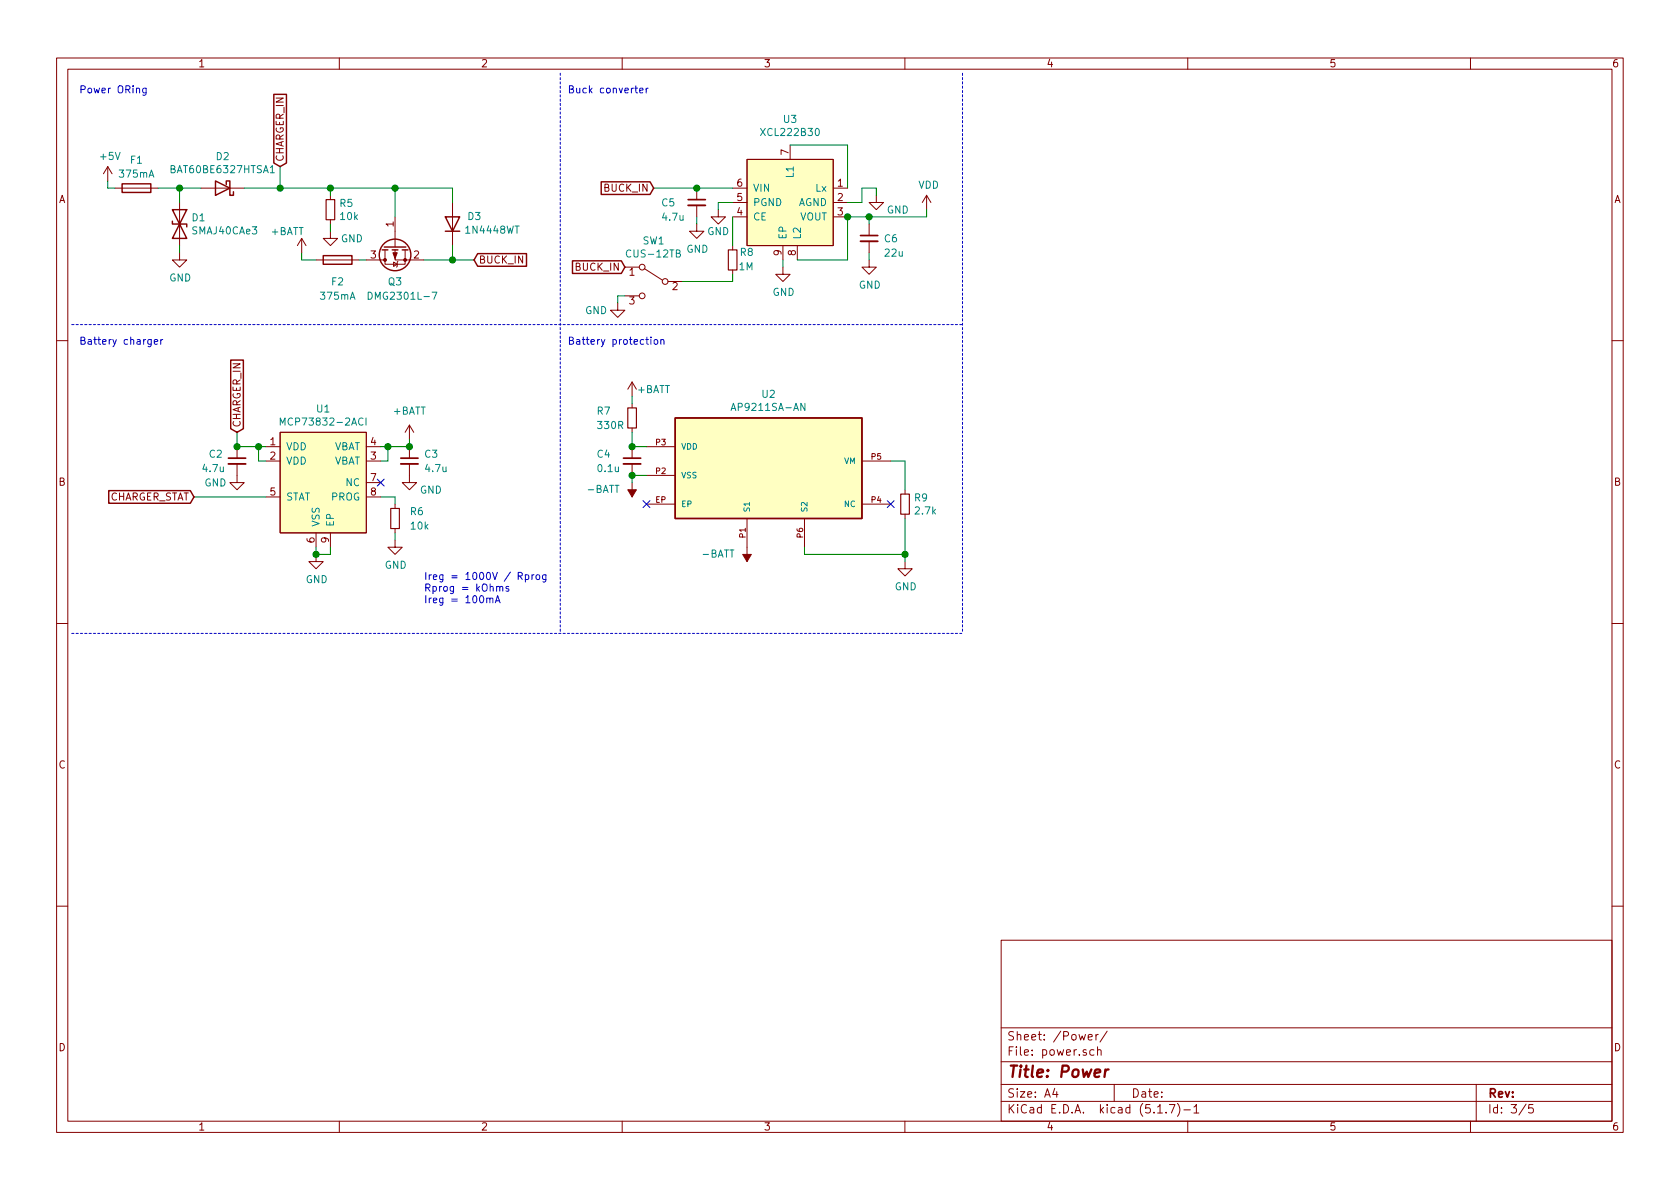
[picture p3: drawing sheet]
<svg xmlns="http://www.w3.org/2000/svg" width="297mm" height="210mm" viewBox="0 0 297 210" stroke-linecap="round" stroke-linejoin="round" font-family="sans-serif">
<g fill="none" stroke="#840000" stroke-width=".18">
<path d="M10 10.3h277v189.9h-277zM12 12.2h273v186.1h-273zM60 10.3v1.9M110 10.3v1.9M160 10.3v1.9M210 10.3v1.9M260 10.3v1.9M19 29.5l-.7 1.2M19 29.5v2.5M19 29.5l.8 1.2M20.3 33.3h7.6M31.7 35.8v7.6"/>
<path d="M35.6 33.3h7.6M58.4 34.5v.8M58.4 38.9v.7M69.8 38.3v5.4M80 35.8v7.6M123.2 39.6v1.3h1.3l-1.3 1.3-1.3-1.3h1.3M123.2 33.3v2M123.2 36.3v2M127 37.1v1.2h1.3l-1.3 1.3-1.3-1.3h1.3M129.5 33.3h2.6M129.5 35.8h2.6M129.5 38.3h2.6"/>
<path d="M132.1 28.2h15.2v15.2h-15.2zM139.7 25.6v2.6M147.3 33.3h2.6M147.3 35.8h2.6M147.3 38.3h2.6M153.7 39.6v2.1M154.9 34.5v1.3h1.3l-1.3 1.3-1.2-1.3h1.2M163.8 34.5l-.7 1.3M163.8 34.5v2.6M163.8 34.5l.8 1.3M31.7 44.7v1.3h1.3l-1.3 1.2-1.2-1.2h1.2M53.3 42.2l-.7 1.2"/>
<path d="M53.3 42.2v2.5M53.3 42.2l.8 1.2M55.9 46h7.6M58.4 40.9v1.3h1.3l-1.3 1.2-1.3-1.2h1.3M64.8 46h3.3M68.1 44.2v2.5h3.5v-2.5M69.6 46.3l.6 .4-.6 .4zM69.8 44.2v1.8h5.1M70.4 46.2l-.2 .1v.8l-.1 .1M109.2 53.6v1.3h1.3l-1.3 1.2-1.3-1.2h1.3M110.5 47.2h2.5M110.5 52.3h2.5"/>
<path d="M113.9 47.5l3.2 2M118.1 49.8h2.5M129.5 43.4v.8M129.5 47.7v.8M138.4 47.2v1.3h1.3l-1.3 1.3-1.2-1.3h1.2M138.4 43.4v2.6M141 43.4v2.6M153.7 46v1.2h1.2l-1.2 1.3-1.3-1.3h1.3M153.7 42.7v2M10 60.2h2M41.9 79v2M47 79h2.5"/>
<path d="M49.5 76.4h15.3v17.8h-15.3zM64.8 79h2.5M72.4 75.2v2.5M72.4 79v2M72.4 75.2l-.8 1.2M72.4 75.2l.8 1.2M111.8 67.6v2.5M111.8 71.4v.7M111.8 75.7v.7M111.8 79v2M111.8 67.6l-.8 1.2M111.8 67.6l.7 1.2"/>
<path d="M114.3 79h5.1M285 60.2h2M41.9 82v3.3h1.3l-1.3 1.3-1.3-1.3h1.3M47 81.5h2.5M47 87.9h2.5M55.9 98v1.3h1.2l-1.2 1.3-1.3-1.3h1.3M55.9 94.2v2.6M58.4 94.2v2.6M64.8 81.5h2.5M64.8 87.9h2.5M64.8 85.3h2.5M69.8 95.5v1.3h1.3l-1.3 1.2-1.2-1.2h1.2"/>
<path d="M69.8 89.1v.8M69.8 93.5v.7M72.4 82v3.3h1.3l-1.3 1.3-1.3-1.3h1.3M111.8 82v2.1M111.8 85.3v2.6M114.3 89.1h5.1M114.3 84.1h5.1M132.1 91.7v7.6M142.2 91.7v5.1M152.4 89.1h5.1M152.4 81.5h5.1M160 99.3v1.3h1.3l-1.3 1.2-1.3-1.2h1.3"/>
<path d="M160 86.6v.8M160 90.9v.8M10 110.3h2M285 110.3h2M10 160.2h2M177 166.3h108v32h-108zM285 160.2h2M60 198.3v1.9M110 198.3v1.9M160 198.3v1.9M177 194.8h108M177 191.8h108"/>
<path d="M177 187.8h108M177 181.8h108M186.5 192.5l-.4 1h1M186.8 193v1M192.4 183.4l.7-.1v-.3l-.5-.1-.2 .2 .1 .7h.6M193.4 185.7l-.4-.1-.3 .3 .1 .6 .2 .1 .4-.1M193.8 182.9v1M194.1 185.7l.2-.1 .3 .1 .1 .9M194.1 185.1v1.5M194.2 182.9l-.4 .2v.1M195.8 182.3l-1.3 2M197 191.8v3"/>
<path d="M204.7 196.8h.8M206.2 196.7v.1M206.8 195.3h.9l-.6 1.5M208.2 195.1a1.71 1.71 0 0 1 0 2.3M209.3 196.3h1.2M210 198.3v1.9M211.1 195.8l.4-.5v1.5M211.1 196.8h.9M260 198.3v1.9M261 191.8v6.5M269.8 195.2l-1.2 2M271 195.3h-.7v.7l.2-.1 .5 .1 .1 .2-.1 .5-.2 .1-.5-.1"/>
<circle cx="113.5" cy="47.2" r=".51"/>
<circle cx="113.5" cy="52.3" r=".51"/>
<circle cx="117.6" cy="49.8" r=".51"/>
</g>
<path d="M195.5 189.1l-.2 1.3M196 189.1a.54 .54 0 0 0-.6 .4" fill="none" stroke="#840000" stroke-width=".41"/>
<g fill="#ffffc2" stroke="#ffffc2" stroke-width=".18">
<path d="M119.4 73.9h33v17.8h-33z"/>
<path d="M49.5 76.4h15.3v17.8h-15.3z"/>
<path d="M132.1 28.2h15.2v15.2h-15.2z"/>
</g>
<g fill="none" stroke="#840000" stroke-width=".25">
<path d="M48.4 16.7h2.2v12.1l-1.1 .7-1.1-.7zM21.6 32.5h5.1v1.5h-5.1zM30.5 39.1v.5h2.5v.5M30.5 37.1l2.5 5.1h-2.5l2.5-5.1zM38.1 32l2.5 1.3-2.5 1.2zM40 32.6v-.6h.6v2.5h.7v-.6M78.7 38.3h2.6l-1.3 2.6zM106.3 32.2h8.6l.7 1.1-.7 1.1h-8.6zM57.1 45.2h5.1v1.5h-5.1zM67.6 44.2h1M67.9 43.7h3.9M69.3 44.2h1.1"/>
<path d="M71.1 44.2h1M78.7 40.9h2.6M84.5 44.9h8.6v2.2h-8.6l-.7-1.1zM101.2 46.1h8.7l.6 1.1-.6 1.2h-8.7zM40.8 63.7h2.2v12.1l-1.1 .6-1.1-.6zM119.4 73.9h33v17.8h-33zM19.2 86.8h14.5l.6 1.1-.6 1.1h-14.5z"/>
<circle cx="69.8" cy="45.1" r="2.79"/>
</g>
<path d="M47.8 29.6l.4-.3v1.3M47.8 30.6h.7M65.1 51.7a.64 .64 0 0 1 .7 .6 .64 .64 0 0 1-.7 .6zM76.4 51.7h.8l-.5 1.2M49.6 75.2v-1.3l.4 .9 .4-.9v1.3M64.7 73.9v1.3M129.3 72.6l.4-1.3 .4 1.3M142.3 71.3v1.3l-.7-1.3v1.3" fill="none" stroke="#008484" stroke-width=".18"/>
<path d="M121.7 36.3h3M152.1 42.7h3.1M40.4 82h3M70.9 82h3M110.2 82h3.1" fill="none" stroke="#840000" stroke-width=".33"/>
<path d="M121.7 35.3h3M152.1 41.7h3.1M40.4 81h3M70.9 81h3M110.2 81h3.1" fill="none" stroke="#840000" stroke-width=".3"/>
<path d="M57.7 35.3h1.5v3.6h-1.5zM128.8 44.2h1.5v3.5h-1.5zM111 72.1h1.5v3.6h-1.5zM69.1 89.9h1.5v3.6h-1.5zM159.3 87.4h1.5v3.5h-1.5z" fill="none" stroke="#840000" stroke-width=".2"/>
<g fill="#840000" stroke="#840000" stroke-width=".18">
<path d="M111 86.6h1.5l-.7 1.3z"/>
<path d="M131.3 98h1.5l-.7 1.3z"/>
<path d="M69.5 44.7h.7l-.4 1z"/>
<circle cx="71.6" cy="46" r=".25"/>
<circle cx="68.1" cy="46" r=".25"/>
</g>
<path d="M99.1 12.9v99.1M170.2 12.9v99.1M12.7 57.4h157.5M12.7 112h157.5" fill="none" stroke="#0000c2" stroke-width=".18" stroke-dasharray=".4 .4"/>
<g fill="none" stroke="#008400" stroke-width=".18">
<path d="M19 32v1.3h1.3M27.9 33.3h7.7M31.7 33.3v2.5M43.2 33.3h36.8v2.5M49.5 29.5v3.8M58.4 33.3v1.2M58.4 39.6v1.3M69.8 33.3v5M115.6 33.3h13.9M123.2 38.3v1.3M129.5 38.3v5.1M129.5 35.8h-2.5v1.3"/>
<path d="M139.7 25.6h10.2v7.7M153.7 38.3v1.3M154.9 34.5v-1.2h-2.5v2.5h-2.5M163.8 37.1v1.2h-13.9v7.7h-8.9M31.7 43.4v1.3M53.3 44.7v1.3h2.6M63.5 46h1.3M74.9 46h8.9M80 43.4v2.6M110.5 52.3h-1.3v1.3M129.5 48.5v1.3h-8.9M138.4 46v1.2"/>
<path d="M153.7 44.7v1.3M41.9 76.4v2.6h5.1M45.7 79v2.5h1.3M68.6 79v2.5h-1.3M72.4 77.7v1.3h-5.1M111.8 76.4v2.6h2.5M111.8 70.1v1.3M34.3 87.9h12.7M55.9 96.8v1.2h2.5v-1.2M67.3 87.9h2.5v1.2M69.8 94.2v1.3M114.3 84.1h-2.5v1.2"/>
<path d="M142.2 96.8v1.2h17.8M157.5 81.5h2.5v5.1M160 91.7v7.6"/>
</g>
<g fill="none" stroke="#0000c2" stroke-width=".18">
<path d="M25.8 15.6v1l-.2 .3-.3-.1M25.8 15.6h-.3l-.3 .2 .1 .6h.5M113.1 16l.6-.1-.1-.3h-.3l-.2 .2 .1 .6h.4M114.2 15.6v.8M114.6 15.6l-.4 .2M115.1 59.6v.1M26.7 60v1.1l-.2 .2-.3-.1M26.7 60.1l-.3-.1-.3 .3 .1 .5h.5M27.3 60.4l.6-.1-.1-.2-.3-.1-.2 .2v.6h.5M28.4 60v.9M28.8 60l-.4 .3M115.1 60v.9"/>
<path d="M115.7 60.1l.4-.1 .2 .3-.1 .5-.3 .1-.2-.1zM116.8 60.2l.2-.2 .3 .1 .1 .8M116.8 60v.9M86.1 105.9l.1-.1h.3l.1 .8M86.6 105.9l.2-.1h.3v.8M87.6 106.6l.4-1.3 .4 1.3M87.7 106.2h.6M87.8 103.8l.2-.1 .3 .1 .1 .7M88.4 103.9l.1-.2 .3 .1 .1 .7M89.9 103.8l-.3-.1-.1 .2v.2l.4 .1v.3h-.4M91.6 101.9l.6-.1 .2-.2-.1-.3-.2-.1h-.5v1.3M91.9 101.9l.5 .6"/>
<path d="M92.9 101.7l.4-.1 .2 .3-.1 .5h-.5M92.9 101.6v1.3M94.1 101.6v.9M94.4 101.6l-.2 .1-.1 .2M94.8 101.8l.2-.2 .3 .1 .1 .2-.1 .5-.3 .1-.2-.1zM96.5 101.6v1.2l-.2 .1-.3-.1M96.5 101.7l-.3-.1-.3 .3 .1 .5h.5"/>
</g>
<g fill="#008400" stroke="#008400" stroke-width=".25">
<circle cx="31.8" cy="33.3" r=".51"/>
<circle cx="123.2" cy="33.3" r=".51"/>
<circle cx="58.4" cy="33.3" r=".51"/>
<circle cx="69.9" cy="33.3" r=".51"/>
<circle cx="80" cy="46" r=".51"/>
<circle cx="111.8" cy="84.1" r=".51"/>
<circle cx="111.8" cy="79" r=".51"/>
<circle cx="160" cy="98" r=".51"/>
<circle cx="55.9" cy="98" r=".51"/>
<circle cx="153.7" cy="38.3" r=".51"/>
<circle cx="68.6" cy="79" r=".51"/>
<circle cx="72.4" cy="79" r=".51"/>
<circle cx="45.7" cy="79" r=".51"/>
<circle cx="49.5" cy="33.3" r=".51"/>
<circle cx="41.9" cy="79" r=".51"/>
<circle cx="149.9" cy="38.3" r=".51"/>
</g>
<path d="M66.7 84.7l1.2 1.2M67.9 84.7l-1.2 1.2M113.7 88.5l1.2 1.3M114.9 88.5l-1.2 1.3M156.9 88.5l1.2 1.3M158.1 88.5l-1.2 1.3" fill="none" stroke="#000084" stroke-width=".18"/>
<text font-size="2.8" fill="#840000" x="178" y="190.5">Title: Power</text>
<g font-size="2.1" fill="#840000">
<text x="178" y="184">Sheet: /Power/</text>
<text x="178" y="186.7">File: power.sch</text>
<text x="178" y="196.9">KiCad E.D.A. kicad (5.1.7)-1</text>
<text x="178" y="194.1">Size: A4</text>
<text x="200" y="194.1">Date:</text>
<text x="263" y="194.1">Rev:</text>
<text x="263" y="196.9">Id: 3/5</text>
</g>
<g font-size="1.8" fill="#840000">
<text x="35" y="11.9">1</text>
<text x="85" y="11.9">2</text>
<text x="135" y="11.9">3</text>
<text x="185" y="11.9">4</text>
<text x="235" y="11.9">5</text>
<text x="285" y="11.9">6</text>
<text x="50.2" y="28.7" transform="rotate(-90 50.2 28.7)">CHARGER_IN</text>
<text x="139.4" y="27.4" transform="rotate(-90 139.4 27.4)">7</text>
<text x="10.4" y="35.9">A</text>
<text x="106.9" y="33.9">BUCK_IN</text>
<text x="130.3" y="35.6">5</text>
<text x="130.3" y="33">6</text>
<text x="148.1" y="33">1</text>
<text x="148.1" y="35.6">2</text>
<text x="285.4" y="35.9">A</text>
<text x="69.6" y="40.1" transform="rotate(-90 69.6 40.1)">1</text>
<text x="130.3" y="38.1">4</text>
<text x="148.1" y="38.1">3</text>
<text x="65.6" y="45.7">3</text>
<text x="73.2" y="45.7">2</text>
<text x="84.6" y="46.6">BUCK_IN</text>
<text x="101.9" y="47.9">BUCK_IN</text>
<text x="138.2" y="45.2" transform="rotate(-90 138.2 45.2)">9</text>
<text x="140.7" y="45.2" transform="rotate(-90 140.7 45.2)">8</text>
<text x="111.3" y="48.8">1</text>
<text x="111.3" y="53.8">3</text>
<text x="118.9" y="51.3">2</text>
<text x="42.5" y="75.7" transform="rotate(-90 42.5 75.7)">CHARGER_IN</text>
<text x="47.8" y="78.7">1</text>
<text x="47.8" y="81.3">2</text>
<text x="65.6" y="81.3">3</text>
<text x="65.6" y="78.7">4</text>
<text x="10.4" y="85.9">B</text>
<text x="18.9" y="88.5">CHARGER_STAT</text>
<text x="47.8" y="87.6">5</text>
<text x="65.6" y="85.1">7</text>
<text x="65.6" y="87.6">8</text>
<text x="285.4" y="85.9">B</text>
<text x="55.6" y="96" transform="rotate(-90 55.6 96)">6</text>
<text x="58.2" y="96" transform="rotate(-90 58.2 96)">9</text>
<text x="10.4" y="135.9">C</text>
<text x="285.4" y="135.9">C</text>
<text x="10.4" y="185.9">D</text>
<text x="285.4" y="185.9">D</text>
<text x="35" y="199.9">1</text>
<text x="85" y="199.9">2</text>
<text x="135" y="199.9">3</text>
<text x="185" y="199.9">4</text>
<text x="235" y="199.9">5</text>
<text x="285" y="199.9">6</text>
</g>
<g font-size="1.8" fill="#0000c2">
<text x="14" y="16.5">Power ORing</text>
<text x="100.3" y="16.5">Buck converter</text>
<text x="14" y="61">Battery charger</text>
<text x="100.3" y="61">Battery protection</text>
<text x="74.9" y="102.6">Ireg = 1000V / Rprog</text>
<text x="74.9" y="104.6">Rprog = kOhms</text>
<text x="74.9" y="106.7">Ireg = 100mA</text>
</g>
<g font-size="1.8" fill="#008484">
<text x="138.6" y="21.7">U3</text>
<text x="17.8" y="28.3">+5V</text>
<text x="23.1" y="29">F1</text>
<text x="38.3" y="28.3">D2</text>
<text x="134.8" y="24">XCL222B30</text>
<text x="21.2" y="31.4">375mA</text>
<text x="30.5" y="30.6">BAT60BE6327HTSA1</text>
<text x="133.1" y="33.9">VIN</text>
<text x="140.3" y="31.3" transform="rotate(-90 140.3 31.3)">L1</text>
<text x="144.2" y="33.9">Lx</text>
<text x="162.4" y="33.4">VDD</text>
<text x="34" y="39.1">D1</text>
<text x="34.1" y="41.4">SMAJ40CAe3</text>
<text x="47.9" y="41.6">+BATT</text>
<text x="60.1" y="36.6">R5</text>
<text x="60.2" y="38.9">10k</text>
<text x="82.5" y="41.3">1N4448WT</text>
<text x="82.8" y="38.9">D3</text>
<text x="117" y="36.5">C5</text>
<text x="117.2" y="39">4.7u</text>
<text x="125" y="41.6">GND</text>
<text x="133.1" y="39">CE</text>
<text x="133.1" y="36.4">PGND</text>
<text x="141.1" y="36.4">AGND</text>
<text x="141.4" y="39">VOUT</text>
<text x="156.8" y="37.8">GND</text>
<text x="60.3" y="42.8">GND</text>
<text x="111.2" y="45.5">CUS-12TB</text>
<text x="113.7" y="43.2">SW1</text>
<text x="121.4" y="44.7">GND</text>
<text x="130.7" y="47.8">1M</text>
<text x="130.9" y="45.3">R8</text>
<text x="139.1" y="42.4" transform="rotate(-90 139.1 42.4)">EP</text>
<text x="141.6" y="42.4" transform="rotate(-90 141.6 42.4)">L2</text>
<text x="156.4" y="42.8">C6</text>
<text x="156.5" y="45.4">22u</text>
<text x="29.9" y="49.8">GND</text>
<text x="56.8" y="53">375mA</text>
<text x="58.7" y="50.5">F2</text>
<text x="65.8" y="53">DMG2301L-7</text>
<text x="68.7" y="50.5">Q3</text>
<text x="136.6" y="52.3">GND</text>
<text x="151.8" y="51">GND</text>
<text x="103.5" y="55.5">GND</text>
<text x="112.7" y="69.5">+BATT</text>
<text x="134.8" y="70.4">U2</text>
<text x="50.4" y="75.3">MCP73832-2ACI</text>
<text x="56" y="72.9">U1</text>
<text x="69.5" y="73.3">+BATT</text>
<text x="105.6" y="73.3">R7</text>
<text x="105.8" y="75.9">330R</text>
<text x="129.9" y="72.7">AP9211SA-AN</text>
<text x="36" y="83.5">4.7u</text>
<text x="37" y="80.9">C2</text>
<text x="50.5" y="79.6">VDD</text>
<text x="50.5" y="82.2">VDD</text>
<text x="58.9" y="82.2">VBAT</text>
<text x="58.9" y="79.6">VBAT</text>
<text x="75.1" y="80.9">C3</text>
<text x="75.3" y="83.5">4.7u</text>
<text x="105.6" y="80.9">C4</text>
<text x="105.8" y="83.5">0.1u</text>
<text x="36.1" y="86">GND</text>
<text x="50.5" y="88.5">STAT</text>
<text x="58.5" y="88.5">PROG</text>
<text x="61.2" y="86">NC</text>
<text x="74.2" y="87.3">GND</text>
<text x="104" y="87.2">-BATT</text>
<text x="161.7" y="88.7">R9</text>
<text x="56.5" y="93.2" transform="rotate(-90 56.5 93.2)">VSS</text>
<text x="59.1" y="93.2" transform="rotate(-90 59.1 93.2)">EP</text>
<text x="72.6" y="91.1">R6</text>
<text x="72.7" y="93.6">10k</text>
<text x="161.9" y="91">2.7k</text>
<text x="68" y="100.6">GND</text>
<text x="124.3" y="98.6">-BATT</text>
<text x="54.1" y="103.1">GND</text>
<text x="158.2" y="104.4">GND</text>
</g>
<g font-size="1.4" fill="#840000">
<text x="116" y="83.8">P2</text>
<text x="116" y="78.7">P3</text>
<text x="154.1" y="81.3">P5</text>
<text x="115.9" y="88.9">EP</text>
<text x="154.1" y="88.9">P4</text>
<text x="131.8" y="95.1" transform="rotate(-90 131.8 95.1)">P1</text>
<text x="142" y="95.1" transform="rotate(-90 142 95.1)">P6</text>
</g>
<g font-size="1.4" fill="#008484">
<text x="120.4" y="79.5">VDD</text>
<text x="149.3" y="82">VM</text>
<text x="120.4" y="89.7">EP</text>
<text x="120.4" y="84.6">VSS</text>
<text x="149.4" y="89.7">NC</text>
<text x="132.6" y="90.7" transform="rotate(-90 132.6 90.7)">S1</text>
<text x="142.7" y="90.7" transform="rotate(-90 142.7 90.7)">S2</text>
</g>
</svg>
